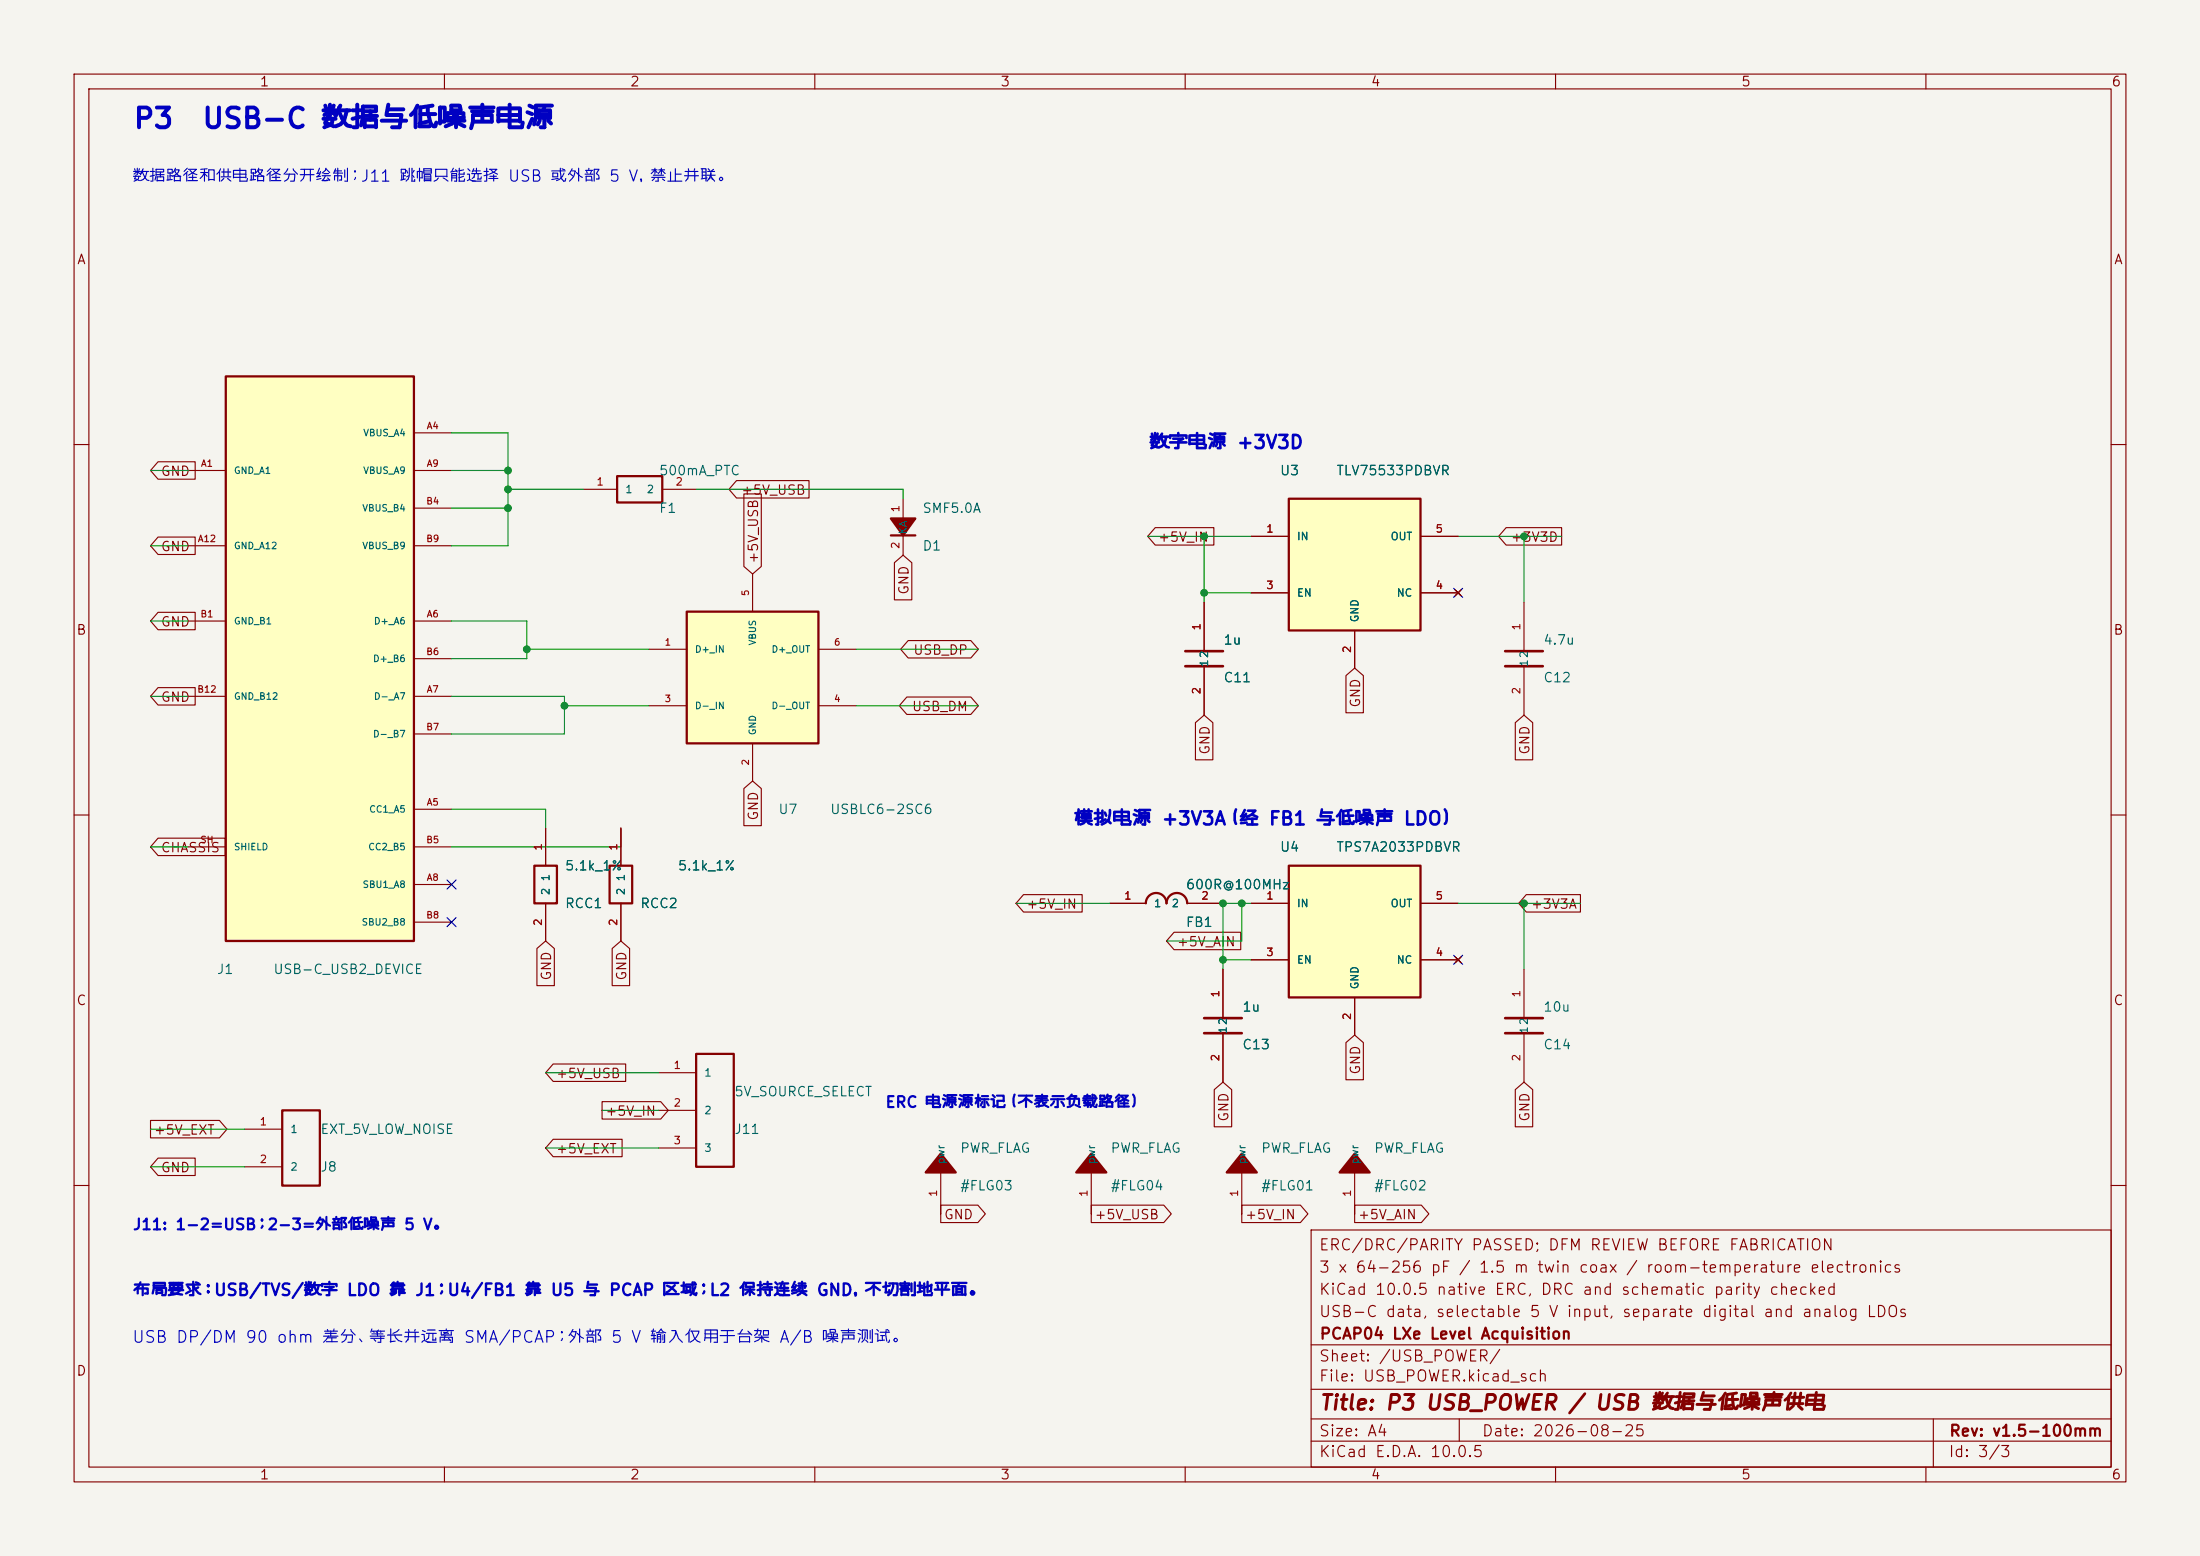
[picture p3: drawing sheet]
<svg xmlns="http://www.w3.org/2000/svg" width="297mm" height="210mm" viewBox="0 0 297 210" stroke-linecap="round" stroke-linejoin="round" font-family="sans-serif">
<path d="M0 0h297v210h-297z" fill="#f5f4ef" stroke="#f5f4ef" stroke-width=".14"/>
<g fill="none" stroke="#840000" stroke-width=".15">
<path d="M10 10h277v190h-277zM12 12h273v186h-273zM60 10v2M110 10v2M160 10v2M210 10v2M260 10v2M10 60h2M285 60h2M10 110h2M73.7 111.8v5M285 110h2"/>
<path d="M73.7 121.9v5.1M10 160h2M177 166h108v32h-108zM285 160h2M60 198v2M110 198v2M160 198v2M177 194.5h108M177 191.5h108M177 187.5h108M177 181.5h108M197 191.5v3"/>
<path d="M210 198v2M260 198v2M261 191.5v6.5"/>
</g>
<path d="M72.1 116.8h3.1v5.1h-3.1z" fill="none" stroke="#840000" stroke-width=".3"/>
<path d="M92.7 82.6h17.8v17.7h-17.8z" fill="#ffffc2"/>
<path d="M92.7 82.6h17.8v17.7h-17.8z" fill="none" stroke="#840000" stroke-width=".3"/>
<path d="M101.6 77.5v5.1M87.6 87.6h5.1M87.6 95.3h5.1M110.5 87.6h5.1M110.5 95.3h5.1M101.6 100.3v5.1" fill="none" stroke="#840000" stroke-width=".15"/>
<path d="M174 67.3h17.8v17.8h-17.8z" fill="#ffffc2"/>
<path d="M83.3 64.3h6.1v3.5h-6.1zM120.3 72.3h3.3M174 67.3h17.8v17.8h-17.8zM38.1 149.9h5.1v10.1h-5.1zM94 142.2h5.1v15.3h-5.1z" fill="none" stroke="#840000" stroke-width=".3"/>
<g fill="none" stroke="#840000" stroke-width=".15">
<path d="M78.7 66h4.6M89.4 66h4.6M121.9 67.3v2.7M121.9 72.3v2.6M168.9 72.4h5.1M191.8 72.4h5M196.5 79.6l.7 .8M197.2 79.6l-.7 .8M162.6 81.3v6.6M162.6 89.9v6.6M168.9 80h5.1M182.9 85.1v5.1"/>
<path d="M191.8 80h5M205.7 81.3v6.6M205.7 89.9v6.6M165.1 130.8v6.6M165.1 139.4v6.7M205.7 130.8v6.6M205.7 139.4v6.7M33 152.4h5.1M33 157.5h5.1M88.9 144.8h5.1M88.9 149.9h5.1M88.9 154.9h5.1"/>
<path d="M127 158.2v5.6M147.3 158.2v5.6M167.6 158.2v5.6M182.9 158.2v5.6"/>
</g>
<path d="M160 87.9h5.1M160 89.9h5.1M203.2 87.9h5.1M203.2 89.9h5.1M162.6 137.4h5M162.6 139.4h5M203.2 137.4h5.1M203.2 139.4h5.1" fill="none" stroke="#840000" stroke-width=".36"/>
<g fill="#840000" stroke="#840000" stroke-width=".3">
<path d="M120.3 70h3.3l-1.7 2.3z"/>
<path d="M182.9 155.7l2 2.5h-4.1z"/>
<path d="M167.6 155.7l2.1 2.5h-4.1z"/>
<path d="M147.3 155.7l2.1 2.5h-4.1z"/>
<path d="M127 155.7l2 2.5h-4z"/>
</g>
<path d="M174 116.8h17.8v17.8h-17.8z" fill="#ffffc2"/>
<path d="M174 116.8h17.8v17.8h-17.8zM154.7 121.9a1.4 1.4 0 0 1 1.4-1.4 1.4 1.4 0 0 1 1.4 1.4 1.4 1.4 0 0 1 1.4-1.4 1.4 1.4 0 0 1 1.4 1.4" fill="none" stroke="#840000" stroke-width=".3"/>
<path d="M149.9 121.9h4.8M160.3 121.9h4.8M168.9 121.9h5.1M168.9 129.5h5.1M182.9 134.6v5.1M191.8 121.9h5M191.8 129.5h5M196.5 129.2l.7 .7M197.2 129.2l-.7 .7" fill="none" stroke="#840000" stroke-width=".15"/>
<path d="M30.5 50.8h25.4v76.2h-25.4z" fill="#ffffc2"/>
<path d="M30.5 50.8h25.4v76.2h-25.4zM82.3 116.8h3v5.1h-3z" fill="none" stroke="#840000" stroke-width=".3"/>
<g fill="none" stroke="#840000" stroke-width=".15">
<path d="M55.9 58.4h5.1M21.3 72.5h5v2.3h-5l-1-1.1zM21.3 62.3h5v2.4h-5l-1-1.2zM25.4 63.5h5.1M25.4 73.7h5.1M55.9 63.5h5.1M55.9 73.7h5.1M55.9 68.6h5.1M99.4 64.9h9.8v2.3h-9.8l-1-1.2zM100.4 66.7h2.4v9.8l-1.2 1-1.2-1zM120.7 75.9l1.2-1 1.2 1v5.1h-2.4zM156 71.2h7.9v2.4h-7.9l-1.1-1.2z"/>
<path d="M168.9 72.4h5.1M191.8 72.4h5M196.5 79.6l.7 .8M197.2 79.6l-.7 .8M203.3 71.2h7.5v2.4h-7.5l-1-1.2zM21.3 92.8h5v2.4h-5l-1-1.2zM21.3 82.6h5v2.4h-5l-1-1.2zM25.4 83.8h5.1M25.4 94h5.1M55.9 83.8h5.1M55.9 94h5.1M55.9 88.9h5.1"/>
<path d="M55.9 99.1h5.1M122.4 94.1h8.7l1 1.2-1 1.1h-8.7l-1-1.1zM122.6 86.5h8.5l1 1.1-1 1.2h-8.5l-1-1.2zM161.4 97.5l1.2-1 1.1 1v5.1h-2.3zM162.6 81.3v6.6M162.6 89.9v6.6M168.9 80h5.1M181.7 91.2l1.2-1 1.2 1v5h-2.4zM182.9 85.1v5.1M191.8 80h5M204.6 97.5l1.1-1 1.2 1v5.1h-2.3zM21.3 113.1h9.1v2.4h-9.1l-1-1.2z"/>
<path d="M25.4 114.3h5.1M55.9 109.2h5.1M55.9 119.4h5.1M55.9 114.3h5.1M73.7 111.8v5M83.8 111.8v5M100.4 106.4l1.2-1 1.2 1v5h-2.4zM55.9 124.5h5.1M72.5 128l1.2-1 1.1 1v5h-2.3zM73.7 121.9v5.1M82.6 128l1.2-1 1.2 1v5h-2.4zM83.8 121.9v5.1"/>
<path d="M138.2 120.7h7.9v2.4h-7.9l-1-1.2zM149.9 121.9h4.8M158.5 125.8h9v2.4h-9l-1-1.2zM160.3 121.9h4.8M165.1 130.8v6.6M165.1 139.4v6.7M168.9 121.9h5.1M168.9 129.5h5.1M182.9 134.6v5.1M191.8 121.9h5M191.8 129.5h5M196.5 129.2l.7 .7"/>
<path d="M197.2 129.2l-.7 .7M206 120.7h7.4v2.4h-7.4l-1-1.2zM20.3 151.2h9.3l1 1.2-1 1.2h-9.3zM21.3 156.3h5v2.4h-5l-1-1.2zM74.7 153.8h9.3v2.3h-9.3l-1-1.2zM74.7 143.6h9.8v2.4h-9.8l-1-1.2zM81.3 148.7h7.9l1 1.2-1 1.1h-7.9zM163.9 147.1l1.2-1 1.2 1v5h-2.4zM181.7 140.7l1.2-1 1.2 1v5h-2.4zM204.6 147.1l1.1-1 1.2 1v5h-2.3zM127 162.7h5l1 1.1-1 1.2h-5zM147.3 162.7h9.8l1 1.1-1 1.2h-9.8z"/>
<path d="M167.6 162.7h8l1 1.1-1 1.2h-8zM182.9 162.7h9l1 1.1-1 1.2h-9z"/>
</g>
<g fill="none" stroke="#009600" stroke-width=".15">
<path d="M61 58.4h7.6v15.3h-7.6M20.3 73.7h5.1M20.3 63.5h5.1M61 68.6h7.6M61 63.5h7.6M68.6 66h10.1M94 66h27.9v1.3M154.9 72.4h14M162.6 72.4v8.9M196.8 72.4h14M205.7 72.4v8.9M20.3 83.8h5.1"/>
<path d="M20.3 94h5.1M61 94h15.2v5.1h-15.2M61 83.8h10.1v5.1h-10.1M71.1 87.6h16.5M76.2 95.3h11.4M115.6 95.3h16.5M115.6 87.6h16.5M162.6 80h6.3M20.3 114.3h5.1M61 109.2h12.7v2.6M83.8 111.8v2.5h-22.8M137.2 121.9h12.7"/>
<path d="M165.1 129.5h3.8M167.6 121.9v5.1h-10.1M168.9 121.9h-3.8v8.9M196.8 121.9h16.6M205.7 121.9v8.9M20.3 152.4h12.7M20.3 157.5h12.7M73.7 154.9h15.2M73.7 144.8h15.2M81.3 149.9h7.6"/>
</g>
<path d="M196.2 79.4l1.3 1.2M197.5 79.4l-1.3 1.2M60.4 118.8l1.2 1.2M61.6 118.8l-1.2 1.2M60.4 123.9l1.2 1.2M61.6 123.9l-1.2 1.2M196.2 128.9l1.3 1.2M197.5 128.9l-1.3 1.2" fill="none" stroke="#000084" stroke-width=".15"/>
<g fill="#009600" stroke="#009600" stroke-width=".14">
<circle cx="68.6" cy="63.5" r=".46"/>
<circle cx="71.1" cy="87.6" r=".46"/>
<circle cx="68.6" cy="68.6" r=".46"/>
<circle cx="68.6" cy="66" r=".46"/>
<circle cx="76.2" cy="95.3" r=".46"/>
<circle cx="167.6" cy="121.9" r=".46"/>
<circle cx="205.7" cy="121.9" r=".46"/>
<circle cx="165.1" cy="129.5" r=".46"/>
<circle cx="162.6" cy="80" r=".46"/>
<circle cx="162.6" cy="72.4" r=".46"/>
<circle cx="205.7" cy="72.4" r=".46"/>
<circle cx="165.1" cy="121.9" r=".46"/>
</g>
<g font-size="2.7" fill="#0000c2">
<text x="17.9" y="18">P3</text>
<text x="27.1" y="18">USB-C 数据与低噪声电源</text>
</g>
<text font-size="2" fill="#840000" x="178" y="190.8">Title: P3 USB_POWER / USB 数据与低噪声供电</text>
<g font-size="1.8" fill="#0000c2">
<text x="155" y="61">数字电源 +3V3D</text>
<text x="144.8" y="111.8">模拟电源 +3V3A（经 FB1 与低噪声 LDO）</text>
</g>
<g font-size="1.6" fill="#0000c2">
<text x="17.8" y="175.3">布局要求：USB/TVS/数字 LDO 靠 J1；U4/FB1 靠 U5 与 PCAP 区域；L2 保持连续 GND，不切割地平面。</text>
<text x="17.7" y="181.6">USB DP/DM 90 ohm 差分、等长并远离 SMA/PCAP；外部 5 V 输入仅用于台架 A/B 噪声测试。</text>
</g>
<g font-size="1.5" fill="#0000c2">
<text x="17.7" y="24.9">数据路径和供电路径分开绘制；J11 跳帽只能选择 USB 或外部 5 V，禁止并联。</text>
<text x="119.4" y="149.9">ERC 电源源标记（不表示负载路径）</text>
<text x="17.8" y="166.4">J11: 1-2=USB；2-3=外部低噪声 5 V。</text>
</g>
<g font-size="1.5" fill="#840000">
<text x="178" y="172.1">3 x 64-256 pF / 1.5 m twin coax / room-temperature electronics</text>
<text x="178" y="169.1">ERC/DRC/PARITY PASSED; DFM REVIEW BEFORE FABRICATION</text>
<text x="178" y="178.1">USB-C data, selectable 5 V input, separate digital and analog LDOs</text>
<text x="178" y="175.1">KiCad 10.0.5 native ERC, DRC and schematic parity checked</text>
<text x="178" y="184.1">Sheet: /USB_POWER/</text>
<text x="178" y="181.1">PCAP04 LXe Level Acquisition</text>
<text x="178" y="186.8">File: USB_POWER.kicad_sch</text>
<text x="178" y="197">KiCad E.D.A. 10.0.5</text>
<text x="178" y="194.2">Size: A4</text>
<text x="200" y="194.2">Date: 2026-08-25</text>
<text x="263" y="197">Id: 3/3</text>
<text x="263" y="194.2">Rev: v1.5-100mm</text>
</g>
<g font-size="1.3" fill="#840000">
<text x="35" y="12">1</text>
<text x="85" y="12">2</text>
<text x="135" y="12">3</text>
<text x="185" y="12">4</text>
<text x="235" y="12">5</text>
<text x="285" y="12">6</text>
<text x="10.3" y="36">A</text>
<text x="285.3" y="36">A</text>
<text x="21.6" y="64.6">GND</text>
<text x="100" y="67.1">+5V_USB</text>
<text x="21.6" y="74.7">GND</text>
<text x="102.7" y="76.2" transform="rotate(-90 102.7 76.2)">+5V_USB</text>
<text x="156.2" y="73.4">+5V_IN</text>
<text x="203.9" y="73.4">+3V3D</text>
<text x="123" y="80.4" transform="rotate(-90 123 80.4)">GND</text>
<text x="10.2" y="86">B</text>
<text x="21.6" y="84.9">GND</text>
<text x="123.2" y="88.7">USB_DP</text>
<text x="285.2" y="86">B</text>
<text x="21.6" y="95">GND</text>
<text x="183.9" y="95.6" transform="rotate(-90 183.9 95.6)">GND</text>
<text x="123" y="96.3">USB_DM</text>
<text x="163.6" y="102" transform="rotate(-90 163.6 102)">GND</text>
<text x="206.8" y="102" transform="rotate(-90 206.8 102)">GND</text>
<text x="102.7" y="110.8" transform="rotate(-90 102.7 110.8)">GND</text>
<text x="21.6" y="115.4">CHASSIS</text>
<text x="138.5" y="123">+5V_IN</text>
<text x="206.6" y="123">+3V3A</text>
<text x="158.8" y="128.1">+5V_AIN</text>
<text x="10.2" y="136">C</text>
<text x="74.7" y="132.4" transform="rotate(-90 74.7 132.4)">GND</text>
<text x="84.9" y="132.4" transform="rotate(-90 84.9 132.4)">GND</text>
<text x="285.2" y="136">C</text>
<text x="75" y="145.8">+5V_USB</text>
<text x="183.9" y="145.1" transform="rotate(-90 183.9 145.1)">GND</text>
<text x="20.7" y="153.5">+5V_EXT</text>
<text x="75" y="156">+5V_EXT</text>
<text x="81.6" y="150.9">+5V_IN</text>
<text x="166.2" y="151.5" transform="rotate(-90 166.2 151.5)">GND</text>
<text x="206.8" y="151.5" transform="rotate(-90 206.8 151.5)">GND</text>
<text x="21.6" y="158.5">GND</text>
<text x="127.4" y="164.9">GND</text>
<text x="147.7" y="164.9">+5V_USB</text>
<text x="168" y="164.9">+5V_IN</text>
<text x="183.2" y="164.9">+5V_AIN</text>
<text x="10.2" y="186">D</text>
<text x="285.2" y="186">D</text>
<text x="35" y="200">1</text>
<text x="85" y="200">2</text>
<text x="135" y="200">3</text>
<text x="185" y="200">4</text>
<text x="235" y="200">5</text>
<text x="285" y="200">6</text>
</g>
<g font-size="1.3" fill="#006464">
<text x="88.9" y="64.5">500mA_PTC</text>
<text x="172.7" y="64.5">U3</text>
<text x="180.3" y="64.5">TLV75533PDBVR</text>
<text x="88.9" y="69.5">F1</text>
<text x="124.4" y="69.5">SMF5.0A</text>
<text x="124.4" y="74.6">D1</text>
<text x="165.1" y="87.3">1u</text>
<text x="208.3" y="87.3">4.7u</text>
<text x="165.1" y="92.4">C11</text>
<text x="208.3" y="92.4">C12</text>
<text x="105" y="110.2">U7</text>
<text x="112" y="110.2">USBLC6-2SC6</text>
<text x="76.2" y="117.8">5.1k_1%</text>
<text x="91.4" y="117.8">5.1k_1%</text>
<text x="172.7" y="115.3">U4</text>
<text x="180.3" y="115.3">TPS7A2033PDBVR</text>
<text x="76.2" y="122.9">RCC1</text>
<text x="86.3" y="122.9">RCC2</text>
<text x="160" y="125.4">FB1</text>
<text x="160" y="120.3">600R@100MHz</text>
<text x="29.2" y="131.8">J1</text>
<text x="36.8" y="131.8">USB-C_USB2_DEVICE</text>
<text x="167.6" y="136.9">1u</text>
<text x="208.3" y="136.9">10u</text>
<text x="167.6" y="141.9">C13</text>
<text x="208.3" y="141.9">C14</text>
<text x="99" y="148.3">5V_SOURCE_SELECT</text>
<text x="43.2" y="153.4">EXT_5V_LOW_NOISE</text>
<text x="99" y="153.4">J11</text>
<text x="129.5" y="155.9">PWR_FLAG</text>
<text x="149.8" y="155.9">PWR_FLAG</text>
<text x="170.2" y="155.9">PWR_FLAG</text>
<text x="185.4" y="155.9">PWR_FLAG</text>
<text x="43.2" y="158.4">J8</text>
<text x="129.5" y="161">#FLG03</text>
<text x="149.8" y="161">#FLG04</text>
<text x="170.2" y="161">#FLG01</text>
<text x="185.4" y="161">#FLG02</text>
</g>
<g font-size="1" fill="#a90000">
<text x="80.4" y="65.8">1</text>
<text x="91.1" y="65.8">2</text>
<text x="121.7" y="69.2" transform="rotate(-90 121.7 69.2)">1</text>
<text x="121.7" y="74.2" transform="rotate(-90 121.7 74.2)">2</text>
<text x="170.9" y="72.1">1</text>
<text x="193.7" y="72.1">5</text>
<text x="170.9" y="79.8">3</text>
<text x="193.7" y="79.8">4</text>
<text x="162.3" y="85.2" transform="rotate(-90 162.3 85.2)">1</text>
<text x="182.6" y="88.2" transform="rotate(-90 182.6 88.2)">2</text>
<text x="205.5" y="85.2" transform="rotate(-90 205.5 85.2)">1</text>
<text x="162.3" y="93.8" transform="rotate(-90 162.3 93.8)">2</text>
<text x="205.5" y="93.8" transform="rotate(-90 205.5 93.8)">2</text>
<text x="73.4" y="114.9" transform="rotate(-90 73.4 114.9)">1</text>
<text x="83.6" y="114.9" transform="rotate(-90 83.6 114.9)">1</text>
<text x="73.4" y="125" transform="rotate(-90 73.4 125)">2</text>
<text x="83.6" y="125" transform="rotate(-90 83.6 125)">2</text>
<text x="151.7" y="121.7">1</text>
<text x="162.1" y="121.7">2</text>
<text x="170.9" y="121.7">1</text>
<text x="193.7" y="121.7">5</text>
<text x="170.9" y="129.3">3</text>
<text x="193.7" y="129.3">4</text>
<text x="164.8" y="134.7" transform="rotate(-90 164.8 134.7)">1</text>
<text x="182.6" y="137.7" transform="rotate(-90 182.6 137.7)">2</text>
<text x="205.5" y="134.7" transform="rotate(-90 205.5 134.7)">1</text>
<text x="164.8" y="143.3" transform="rotate(-90 164.8 143.3)">2</text>
<text x="205.5" y="143.3" transform="rotate(-90 205.5 143.3)">2</text>
<text x="90.9" y="144.5">1</text>
<text x="90.9" y="149.6">2</text>
<text x="35" y="152.1">1</text>
<text x="90.9" y="154.7">3</text>
<text x="35" y="157.2">2</text>
<text x="126.7" y="161.6" transform="rotate(-90 126.7 161.6)">1</text>
<text x="147.1" y="161.6" transform="rotate(-90 147.1 161.6)">1</text>
<text x="167.4" y="161.6" transform="rotate(-90 167.4 161.6)">1</text>
<text x="182.6" y="161.6" transform="rotate(-90 182.6 161.6)">1</text>
</g>
<g font-size="1" fill="#006464">
<text x="84.3" y="66.8">1</text>
<text x="87.2" y="66.8">2</text>
<text x="122.7" y="72.2" transform="rotate(-90 122.7 72.2)">KA</text>
<text x="175" y="73.2">IN</text>
<text x="187.6" y="73.2">OUT</text>
<text x="175" y="80.8">EN</text>
<text x="188.5" y="80.8">NC</text>
<text x="183.6" y="84.1" transform="rotate(-90 183.6 84.1)">GND</text>
<text x="163.3" y="90.1" transform="rotate(-90 163.3 90.1)">12</text>
<text x="206.5" y="90.1" transform="rotate(-90 206.5 90.1)">12</text>
<text x="74.4" y="119" transform="rotate(-90 74.4 119)">1</text>
<text x="84.6" y="119" transform="rotate(-90 84.6 119)">1</text>
<text x="74.4" y="120.9" transform="rotate(-90 74.4 120.9)">2</text>
<text x="84.6" y="120.9" transform="rotate(-90 84.6 120.9)">2</text>
<text x="155.7" y="122.7">1</text>
<text x="158.1" y="122.7">2</text>
<text x="175" y="122.7">IN</text>
<text x="187.6" y="122.7">OUT</text>
<text x="175" y="130.3">EN</text>
<text x="188.5" y="130.3">NC</text>
<text x="183.6" y="133.6" transform="rotate(-90 183.6 133.6)">GND</text>
<text x="165.9" y="139.6" transform="rotate(-90 165.9 139.6)">12</text>
<text x="206.5" y="139.6" transform="rotate(-90 206.5 139.6)">12</text>
<text x="95" y="145.5">1</text>
<text x="39.1" y="153.2">1</text>
<text x="95" y="150.6">2</text>
<text x="95" y="155.7">3</text>
<text x="39.1" y="158.2">2</text>
<text x="127.8" y="157.2" transform="rotate(-90 127.8 157.2)">pwr</text>
<text x="148.1" y="157.2" transform="rotate(-90 148.1 157.2)">pwr</text>
<text x="168.4" y="157.2" transform="rotate(-90 168.4 157.2)">pwr</text>
<text x="183.6" y="157.2" transform="rotate(-90 183.6 157.2)">pwr</text>
</g>
<g font-size=".9" fill="#006464">
<text x="49" y="59.1">VBUS_A4</text>
<text x="31.5" y="64.2">GND_A1</text>
<text x="49" y="64.2">VBUS_A9</text>
<text x="48.8" y="69.3">VBUS_B4</text>
<text x="31.5" y="74.3">GND_A12</text>
<text x="48.8" y="74.3">VBUS_B9</text>
<text x="31.5" y="84.5">GND_B1</text>
<text x="50.3" y="89.6">D+_B6</text>
<text x="50.4" y="84.5">D+_A6</text>
<text x="93.7" y="88.3">D+_IN</text>
<text x="102.3" y="87.2" transform="rotate(-90 102.3 87.2)">VBUS</text>
<text x="104.1" y="88.3">D+_OUT</text>
<text x="31.5" y="94.7">GND_B12</text>
<text x="50.4" y="94.7">D-_A7</text>
<text x="93.7" y="95.9">D-_IN</text>
<text x="104.1" y="95.9">D-_OUT</text>
<text x="50.3" y="99.7">D-_B7</text>
<text x="102.3" y="99.3" transform="rotate(-90 102.3 99.3)">GND</text>
<text x="49.8" y="109.9">CC1_A5</text>
<text x="31.5" y="115">SHIELD</text>
<text x="49.6" y="115">CC2_B5</text>
<text x="48.7" y="125.1">SBU2_B8</text>
<text x="48.9" y="120.1">SBU1_A8</text>
</g>
<g font-size=".9" fill="#a90000">
<text x="57.5" y="58.1">A4</text>
<text x="27" y="63.2">A1</text>
<text x="57.5" y="63.2">A9</text>
<text x="57.5" y="68.3">B4</text>
<text x="26.6" y="73.4">A12</text>
<text x="57.5" y="73.4">B9</text>
<text x="27" y="83.5">B1</text>
<text x="57.5" y="83.5">A6</text>
<text x="101.3" y="80.5" transform="rotate(-90 101.3 80.5)">5</text>
<text x="57.5" y="88.6">B6</text>
<text x="89.7" y="87.4">1</text>
<text x="112.5" y="87.4">6</text>
<text x="26.6" y="93.7">B12</text>
<text x="57.5" y="93.7">A7</text>
<text x="89.7" y="95">3</text>
<text x="112.5" y="95">4</text>
<text x="57.5" y="98.8">B7</text>
<text x="101.3" y="103.4" transform="rotate(-90 101.3 103.4)">2</text>
<text x="57.5" y="108.9">A5</text>
<text x="27" y="114">SH</text>
<text x="57.5" y="114">B5</text>
<text x="57.5" y="119.1">A8</text>
<text x="57.5" y="124.2">B8</text>
</g>
</svg>
